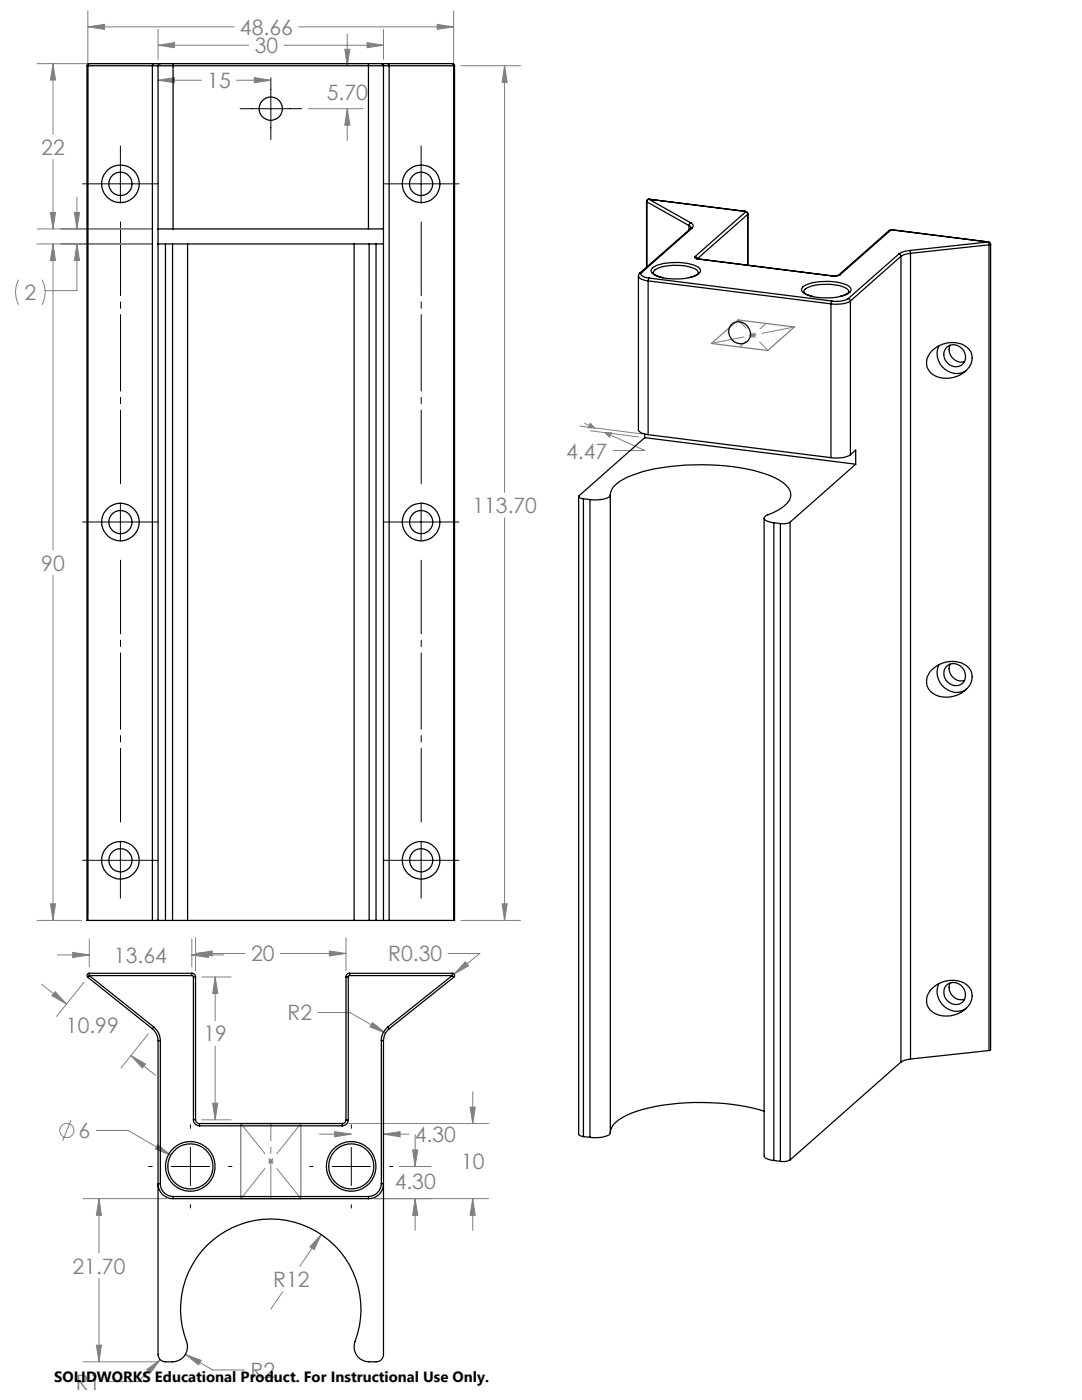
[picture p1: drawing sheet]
<svg xmlns="http://www.w3.org/2000/svg" width="216mm" height="279mm" viewBox="0 0 216 279" stroke-linecap="round" stroke-linejoin="round" font-family="sans-serif">
<g fill="none" stroke="#808080" stroke-width=".2">
<path d="M7.4 12.7h64.8M10.6 12.7l.5 3.3h-1zM10.6 12.7v14.1M17.5 5.4l3.3-.5v1zM17.5 2.2v180.2M17.5 5.4h29.2M31.5 9l3.3-.5v1zM31.5 16l3.3-.5v1zM31.5 5.9v6M31.5 9h18.1M31.5 16h8.7M47.2 16h6.8"/>
<path d="M50.7 15.5l3.3 .5-3.3 .5zM56.7 9h19.8M59.6 5.4h30.9M68.8 9.8h1l-.5 3.3zM69.3 6.8v6.3M73.2 8.5l3.3 .5-3.3 .5zM76.5 5.9v6M87.2 4.9l3.3 .5-3.3 .5zM90.5 2.2v180.2M92 13.1h11.9M100.7 13.1l.5 3.3h-1zM100.7 13.1v85.2"/>
<path d="M10.6 31.9v13.8M15.3 39.3v6.4M61.5 21.7h11M69.3 21.7l.5 3.3h-1zM69.3 21.7v6.3M3.7 55.8a5.6 5.6 0 0 0 0 5.1M7.4 45.7h22.9M7.4 48.7h22.9M8.4 55.8a5.6 5.6 0 0 1 0 5.1M10.1 42.4h1l-.5 3.3zM10.6 48.7l.5 3.3h-1zM10.6 48.7v61"/>
<path d="M14.9 42.4h1l-.6 3.3zM15.3 48.7l.6 3.3h-1zM15.3 48.7v9.3h-6.3M149.7 66.9h1M149.9 66.6l.7 .7M150.2 66.4v1M150.6 66.6l-.7 .7M115.7 85l12.5 1.6M116.6 84.5l2 .9M117.8 84.5l.8 .9h-1.2zM117.8 86l9.7 1.2M120.8 86.4h1.2l-.4 .9z"/>
<path d="M120.8 86.4l7.9 3.5h-6.4M10.6 114.8v68.9M100.7 103.3v80.4M7.4 183.7h8.9M8.3 196.4l5 4M10.1 180.4h1l-.5 3.3zM11 197.9l2.3 2.5-2.9-1.7zM11.5 190.6h6.3M14.5 190.1l3.3 .5-3.3 .5zM16.8 196l-5.5 6.8M17.8 187.4v5.6M38.3 190.6l3.3-.5v1z"/>
<path d="M38.3 187.4v5.6M38.3 190.6h6.3M39 190.3l3.3-.5v1zM39 187.1v6.6M39 190.3h9.9M40.3 195h5.8M42.9 195l.6 3.3h-1.1zM42.9 195v8.7M56 190.3h13M65.7 189.8l3.3 .5-3.3 .5zM69 187.1v6.6M89.4 190.3h6.3l-5.1 4.1"/>
<path d="M92 183.7h11.9M92.9 191.9l.6 .9-2.9 1.6zM100.2 180.4h1l-.5 3.3zM26.1 210.7l2.9 1.6-.6 .8zM26.1 210.7l5 3.9M29.6 206.3l-5.5 6.8M42.9 208.8v14.7M63.5 202.1h6.3l7.1 4.1M74.3 204.1l2.6 2.1-3.1-1.2zM94.3 217.9v6.3M14.1 223.6l-1.6 4M16.6 239.2h16.7"/>
<path d="M19.2 225.6h6.3l8.6 4.9M19.8 239.2l.4 3.3h-1zM19.8 239.2v10.9M31.5 228.5l2.6 2-3.1-1.2zM40.3 223.5h5.8M42.4 220.2h1.1l-.6 3.3zM53.5 231.7h1M53.7 231.4l.7 .7M54 231.2v1M54.4 231.4l-.7 .7M63.7 226.3h6.4M66.8 225.8l3.3 .5-3.3 .6z"/>
<path d="M69.6 224.2h27.9M74.8 239.2h22.7M76.5 226.3l3.3-.5v1.1zM76.5 226.3h5.1M79.7 232.8h6.3M82.3 229.5h1.1l-.6 3.3zM82.8 239.2l.6 3.3h-1.1zM82.8 226.4v6.4M82.8 239.2v6.4M93.8 220.9h1l-.5 3.3zM94.3 239.2l.5 3.3h-1zM94.3 239.2v6.4"/>
<path d="M19.8 255.1v16.7M56.4 257.8l-2.4 3.5M64.1 246.4l-1.4 3-.9-.6zM64.1 246.4l-4.3 6.3M16.6 271.8h15.2M19.2 268.5h1l-.4 3.3zM29.3 273.3l2.7-1.9-2 2.6zM32 271.4l-4.4 4.3h-6.4M37 270.3l3.1 1.2-.5 .9zM37 270.3l5.4 3.1h6.4"/>
<circle cx="13.3" cy="225.6" r="1.41"/>
</g>
<path d="M24.1 96.6v-52.3M84.1 96.6v-52.3M24.1 164.1v-52.3M84.1 164.1v-52.3" fill="none" stroke="#000" stroke-width=".2" stroke-dasharray="15.2 1.3 1.3 1.3" stroke-dashoffset=".5"/>
<g fill="none" stroke="#000" stroke-width=".2">
<path d="M54 15.6v12.2M16.5 36.7h15.1M24 29.1v11.4M47.9 21.7h12.3M76.5 36.7h15.1M84 29.1v11.4M16.5 104.2h15.1M24 100.4v7.6M76.5 104.2h15.1M84 100.4v7.6M16.5 171.7h15.1M24 167.9v11.3"/>
<path d="M76.5 171.7h15.1M84 167.9v11.3M29.7 232.8h.7M34.2 232.8h7.6M38 224.5v.7M38 229v7.6M45.6 232.8h.7M61.8 232.8h.7M66.3 232.8h7.6M70.1 224.5v.7M70.1 229v7.6M77.7 232.8h.7"/>
<path d="M38 240.4v.7M70.1 240.4v.7"/>
</g>
<path d="M48.1 224.2l12 15M48.1 239.2l12-15M54.1 239.2v-15" fill="none" stroke="#808080" stroke-width=".2" stroke-dasharray="15.2 1.3 1.3 1.3" stroke-dashoffset="7.5"/>
<path d="M147.3 63.8l5.9 6.1" fill="none" stroke="#808080" stroke-width=".2" stroke-dasharray="15.2 1.3 1.3 1.3" stroke-dashoffset="12.9"/>
<path d="M142 68.5l16.5-3.2" fill="none" stroke="#808080" stroke-width=".2" stroke-dasharray="15.2 1.3 1.3 1.3" stroke-dashoffset="8.7"/>
<path d="M142 68.5l5.3-4.6 11.2 1.4-5.3 4.7zM48 224.2h12v15h-12z" fill="none" stroke="#808080" stroke-width=".25"/>
<path d="M147.6 69.2l5.3-4.7" fill="none" stroke="#808080" stroke-width=".2" stroke-dasharray="15.2 1.3 1.3 1.3" stroke-dashoffset="13.6"/>
<path d="M100.2 180.4h1l-.5 3.3zM100.7 13.1l.5 3.3h-1zM87.2 4.9l3.3 .5-3.3 .5zM17.5 5.4l3.3-.5v1zM31.5 9l3.3-.5v1zM73.2 8.5l3.3 .5-3.3 .5zM10.1 42.4h1l-.5 3.3zM10.6 12.7l.5 3.3h-1zM15.3 48.7l.6 3.3h-1zM14.9 42.4h1l-.6 3.3zM10.6 48.7l.5 3.3h-1zM10.1 180.4h1l-.5 3.3zM69.3 21.7l.5 3.3h-1zM68.8 9.8h1l-.5 3.3zM50.7 15.5l3.3 .5-3.3 .5zM31.5 16l3.3-.5v1zM64.1 246.4l-2.3 2.4 .9 .6zM19.2 268.5h1l-.4 3.3zM19.8 239.2l.4 3.3h-1zM37 270.3l2.6 2.1 .5-.9zM29.3 273.3l.7 .7 2-2.6zM31.5 228.5l-.5 .8 3.1 1.2zM66.8 225.8l3.3 .5-3.3 .6zM76.5 226.3l3.3-.5v1.1zM82.8 239.2l.6 3.3h-1.1zM82.3 229.5h1.1l-.6 3.3zM42.9 195l.6 3.3h-1.1zM42.4 220.2h1.1l-.6 3.3zM39 190.3l3.3-.5v1zM65.7 189.8l3.3 .5-3.3 .5zM14.5 190.1l3.3 .5-3.3 .5zM38.3 190.6l3.3-.5v1zM26.1 210.7l2.9 1.6-.6 .8zM11 197.9l2.3 2.5-2.9-1.7zM74.3 204.1l-.5 .9 3.1 1.2zM92.9 191.9l-2.3 2.5 2.9-1.6zM93.8 220.9h1l-.5 3.3zM94.3 239.2l.5 3.3h-1zM117.8 84.5l.8 .9h-1.2zM120.8 86.4h1.2l-.4 .9z" fill="#808080"/>
<g fill="none" stroke="#000" stroke-width=".25">
<path d="M17.4 13.1v170.6h.1M17.4 13.1h.1M17.5 13.1h12.9M17.5 13.1v170.6M17.8 12.7l-.3 .1-.1 .3M17.8 12.7l-.2 .1-.1 .3M17.8 12.7h12.9M30.4 13.1h1.1M30.4 13.1v170.6M30.7 12.7l-.2 .1-.1 .3M30.7 12.7h1.3M31.5 13.1h3"/>
<path d="M31.5 13.1v170.6M32 12.7l-.3 .1-.2 .3M32 12.7h2.5M34.5 12.7v.4M34.5 13.1v32.6M34.5 13.1h39M34.5 12.7h39M73.5 12.7v.4M73.5 13.1h3M73.5 12.7h2.6M73.5 13.1v32.6M76.1 12.7a.37 .37 0 0 1 .4 .4"/>
<path d="M76.1 12.7h1.3M76.5 13.1h1.1M76.5 13.1v170.6M77.4 12.7l.2 .1v.3M77.4 12.7h12.8M77.6 13.1h12.9M77.6 13.1v170.6M90.2 12.7l.4 .1 .1 .3M90.2 12.7l.3 .1v.3M90.5 13.1h.2M90.5 13.1v170.6M90.7 13.1v170.6h-.2"/>
<path d="M129.5 39.8l-.3 .1-.1 .4M129.5 39.8l8.4 4.7M129.5 39.8l19.1 2.4M129.5 39.8h.1M129.5 39.8h-.3l-.2 .4M129.5 39.8l19.2 2.4M31.5 48.7h1.5M31.5 45.7h3M33 48.7v135M33 48.7h1.4M34.4 48.7h3M34.4 48.7v135"/>
<path d="M34.5 45.7h39M37.4 48.7h33.3M37.4 48.7v135M70.7 48.7h3M70.7 48.7v135M73.5 45.7h3M73.7 48.7h1.3M73.7 48.7v135M75 48.7h1.5M75 48.7v135M127.4 55.1v30.7a2.11 2.11 0 0 0 1.9 .9M127.4 55.1a2.11 2.11 0 0 0 1.9 1"/>
<path d="M127.7 54.5l-.3 .6M128 54.4l-.2 .3 .3 .3 1.4 .5M128 54.4l-.3 .1M129 40.2l.1 .1M129 40.2v13.1M129.1 40.3l8.4 4.7M129.1 40.3v13M129.3 56.1l36.5 4.5M129.3 56.1v30.6M129.5 55.5l-.2 .6M129.5 55.5l36.5 4.6M130.2 53.4a9.2 9.2 0 0 1 6.2-.9l1.5 .2a2.45 2.45 0 0 1 1.9 1.2 1.46 1.46 0 0 1-1.4 1.3 12.1 12.1 0 0 1-7.9-.4 .79 .79 0 0 1-.3-1.4z"/>
<path d="M130.4 54.5l.5 .5 1.4 .4M130.4 54.4a2.6 2.6 0 0 1 2.3-1.3 8.6 8.6 0 0 1 6.5 .9l.1 .3-.1 .4-1.7 .7M137.5 45l.3 .3v.3M137.5 45v.9M137.8 45.6l-10.1 8.9M137.9 44.5a.58 .58 0 0 1 .4 .4 .58 .58 0 0 1-.2 .6M137.9 44.5l-.3 .2-.1 .3M138.1 45.5l-.3 .1M138.1 45.5l-10.1 8.9M138.7 51.2l-.1 .2 .1 .1 .7 .2M139 51.6l.5 .1M139.4 51.7l26.7 3.4"/>
<path d="M139.5 51.7h-.1M139.5 51.7l26.6 3.4M148.6 42.2l.2 .1M148.7 42.2l.4 .2 .1 .3M148.7 42.2h-.1M148.8 42.3l.3 .2 .1 .3M148.8 42.3l-10.1 8.9M149.2 42.8l-10.1 8.9-.1-.3-.3-.2M149.2 42.7v.1M149.2 42.7v10.2M160.2 57.2a10.6 10.6 0 0 1 7.7-.7 2.44 2.44 0 0 1 1.9 1.2 2.11 2.11 0 0 1-2.1 1.5 11.9 11.9 0 0 1-7.2-.6 .8 .8 0 0 1-.3-1.4zM166.1 55.1h.1"/>
<path d="M167.3 54.9l-1.2 .2M167.6 59.2l1.3-.5 .5-.5a1.07 1.07 0 0 0-.9-.8 10.6 10.6 0 0 0-7.5 .1 .87 .87 0 0 0-.6 .8l.5 .4 1.4 .5M167.6 54.9l-.8 .2h-.7M167.6 54.9h-.3M169.3 59.6a4.8 4.8 0 0 1-3.3 .5M169.3 59.6l.3 .2 .1 .3M177.4 46l-10.1 8.9M177.7 46h-.3M177.7 46l-10.1 8.9M178 45.9l-.3 .1M178 45.9l19.2 2.4M178.1 45.9l-.7 .1"/>
<path d="M178.1 45.9h-.1M178.1 45.9l19.2 2.4M179.4 50.7l.3 .1 .1 .4M179.4 50.7l-10.1 8.9M179.8 51.2l-10.1 8.9M179.8 51.2v160.7M181.5 50l-1.5 .3-.6 .4M181.5 50l.2 .6M181.7 50.6l-1.2 .2-.7 .4M181.7 50.6v160.7M197.2 48.3l.1 .6M197.2 48.3h.1"/>
<path d="M197.2 48.3l-15.7 1.7M197.3 48.3l.3 .1 .1 .3M197.3 48.9l-15.6 1.7M197.3 48.9v160.8M197.7 48.7v160.8l-.4 .2M197.7 48.7l-.4 .2M145.8 64.9a2.33 2.33 0 0 1 2.8-.3 2.33 2.33 0 0 1 1.1 2.6 2.17 2.17 0 0 1-2.2 1.4 2.17 2.17 0 0 1-1.9-1.6 1.99 1.99 0 0 1 .2-2.1zM165.8 60.6v30.7M166 60.1l-.2 .5M169.7 60.1a5.9 5.9 0 0 1-3.9 .5M169.7 60.1v30.7M186.1 69.9a5.5 5.5 0 0 1 6.9-.6 3 3 0 0 1-.6 5 5.4 5.4 0 0 1-6.8 0 3.1 3.1 0 0 1 .5-4.4z"/>
<path d="M187.4 69a3.9 3.9 0 0 0 .9 4.5 3.9 3.9 0 0 0 4.5 .4M188.9 69.3a2.32 2.32 0 0 1 3.2 .4 2.32 2.32 0 0 1-.2 3.1 2.36 2.36 0 0 1-3-.5 2.36 2.36 0 0 1 0-3zM189.6 68.9a2.45 2.45 0 0 0 .4 2.5 2.45 2.45 0 0 0 2.5 .8M115.5 99.1v127.3l.2 .3 .7 .1M116.4 99.6l1.3 .1M116.4 99.6v127.2M117.7 99.7v127.3M121.8 98.8a3.8 3.8 0 0 1 2.4-3.1 30.4 30.4 0 0 1 12.6-2.9 42.6 42.6 0 0 1 17 2.2 7 7 0 0 1 3.8 2.8 2.48 2.48 0 0 1-1.1 3.1 12.4 12.4 0 0 1-3.6 2l-.4 .4a1.67 1.67 0 0 0 1.9 1M121.8 98.8a2.21 2.21 0 0 1-2.2 .9h-1.9M121.8 98.8v127.3a2.21 2.21 0 0 1-2.2 .9h-1.9M128.7 87.3l-13.2 11.7 .2 .4 .7 .2M128.7 87.3l42 5.3"/>
<path d="M128.7 86.6v.7M129.3 86.7l36.5 4.6M169.7 90.8a5.9 5.9 0 0 1-3.9 .5M169.7 90.8l1-1v2.8M170.7 92.6l-13 11.6M152.5 103.4v127.3a1.9 1.9 0 0 0 1.9 .9M154.4 104.3l1.3 .2M154.4 104.3v127.3M155.7 104.5v127.3M157.7 104.2a2.87 2.87 0 0 1-2 .3M157.7 104.2v127.3M185.6 134a5.6 5.6 0 0 1 7.4-1 3 3 0 0 1-.6 4.9 5.4 5.4 0 0 1-6.8 .1 2.98 2.98 0 0 1 0-4z"/>
<path d="M187.4 132.6a3.9 3.9 0 0 0 .7 4.4 3.9 3.9 0 0 0 4.3 .8l.4-.3M188.7 133.1a2.28 2.28 0 0 1 3.4 .2 2.28 2.28 0 0 1-.4 3.3 2.39 2.39 0 0 1-2.8-.6 2.39 2.39 0 0 1-.2-2.9zM189.6 132.5a2.45 2.45 0 0 0 .4 2.6 2.45 2.45 0 0 0 2.5 .7M17.5 183.7h12.9M17.5 195.1l12.9 10.2M17.8 194.2v.5M17.8 194.7l-.3 .4M17.8 194.2a.45 .45 0 0 0-.4 .3 .45 .45 0 0 0 .1 .6M17.8 194.2h20.5M17.8 194.7h20.5M17.8 194.7l12.9 10.3M30.4 183.7h1.1"/>
<path d="M31.5 183.7h1.5M33 183.7h1.4M34.4 183.7h3M37.4 183.7h33.3M38.3 194.7l.3 .3M38.3 194.2v.5M38.3 194.2a.72 .72 0 0 1 .7 .8M38.6 195h.4M38.6 195v28.5M39 195v28.5M69 195h.5M69 195v28.5"/>
<path d="M69.5 195v28.5M69.8 194.2v.5M69.8 194.7l-.2 .1-.1 .2M69.8 194.2a.72 .72 0 0 0-.8 .8M69.8 194.2h20.4M69.8 194.7h20.4M70.7 183.7h3M73.7 183.7h1.3M75 183.7h1.5M76.5 183.7h1.1M77.6 183.7h12.9M90.2 194.7l.3 .4"/>
<path d="M90.2 194.2v.5M90.2 194.2a.45 .45 0 0 1 .5 .3 .45 .45 0 0 1-.2 .6M90.2 194.7l-12.8 10.3M90.5 195.1l-12.9 10.2M185.6 197.6a5.6 5.6 0 0 1 7.4-1 3 3 0 0 1-.6 4.9 5.4 5.4 0 0 1-6.8 .1 2.98 2.98 0 0 1 0-4zM187.4 196.3a3.9 3.9 0 0 0 .7 4.3 3.9 3.9 0 0 0 4.3 .9l.4-.3M188.7 196.8a2.28 2.28 0 0 1 3.4 .2 2.28 2.28 0 0 1-.4 3.3 2.39 2.39 0 0 1-2.8-.7 2.39 2.39 0 0 1-.2-2.8zM189.6 196.2a2.45 2.45 0 0 0 .4 2.5 2.45 2.45 0 0 0 2.5 .8M30.4 205.3a3.2 3.2 0 0 1 1.1 2.4M30.7 205a3.5 3.5 0 0 1 1.3 2.7M30.7 205l-.3 .3M31.5 207.7h.5"/>
<path d="M31.5 207.7v62.6a1.45 1.45 0 0 0 1.5 1.5 4 4 0 0 0 3.7-1 3.1 3.1 0 0 0 .5-3.1 18 18 0 0 1 16.8-24.4 18 18 0 0 1 16.8 24.4 3 3 0 0 0 2.9 4.1 3.4 3.4 0 0 0 2.2-.3l.6-.9v-62.9M32 207.7v28.5M76.1 207.7h.4M76.1 207.7v28.5M77.4 205l.2 .3M77.4 205a3.3 3.3 0 0 0-1.3 2.7M77.6 205.3a3.2 3.2 0 0 0-1.1 2.4M179.8 211.9l-22.1 19.6M181.7 211.3l-1.2 .3-.7 .3M197.3 209.7l-15.6 1.6M32 236.2a2.59 2.59 0 0 0 2.5 2.6M32 236.2h-.4a2.8 2.8 0 0 0 2.9 3"/>
<path d="M34.5 238.8v.4M34.5 239.2h39M34.5 238.8h39M38.6 223.5a1.2 1.2 0 0 0 1.2 1.2M38.6 223.5h.4M39 223.5a.78 .78 0 0 0 .8 .7M39.8 224.2v.5M39.8 224.7h28.5M39.8 224.2h28.5M68.3 224.2v.5M69 223.5a.72 .72 0 0 1-.7 .7M69 223.5h.5"/>
<path d="M69.5 223.5a1.2 1.2 0 0 1-1.2 1.2M73.5 238.8v.4M76.1 236.2h.3a2.8 2.8 0 0 1-2.9 3M76.1 236.2a2.65 2.65 0 0 1-2.6 2.6M116.4 226.8l1.3 .2M152.5 221.8a47.4 47.4 0 0 0-25.4 0l-2 .8a4.9 4.9 0 0 0-3.3 3.4M154.4 231.6l1.3 .2M157.7 231.5a2.87 2.87 0 0 1-2 .3"/>
<circle cx="24" cy="36.7" r="2.33"/>
<circle cx="24" cy="36.7" r="3.7"/>
<circle cx="54" cy="21.7" r="2.33"/>
<circle cx="84" cy="36.7" r="3.7"/>
<circle cx="84" cy="36.7" r="2.33"/>
<circle cx="24" cy="104.2" r="2.32"/>
<circle cx="24" cy="104.2" r="3.8"/>
<circle cx="84" cy="104.2" r="3.7"/>
<circle cx="84" cy="104.2" r="2.32"/>
<circle cx="24" cy="171.7" r="2.33"/>
<circle cx="24" cy="171.7" r="3.7"/>
<circle cx="84" cy="171.7" r="3.8"/>
<circle cx="84" cy="171.7" r="2.33"/>
<circle cx="38" cy="232.8" r="5"/>
<circle cx="38" cy="232.8" r="4.5"/>
<circle cx="70.1" cy="232.8" r="5"/>
<circle cx="70.1" cy="232.8" r="4.5"/>
</g>
<g font-size="4.2" fill="#808080">
<text x="47.9" y="6.9">48.66</text>
<text x="50.8" y="10.6">30</text>
<text x="41.4" y="17.6">15</text>
<text x="65.2" y="20">5.70</text>
<text x="8.2" y="30.9">22</text>
<text x="4.9" y="59.9">2</text>
<text x="113" y="91.5">4.47</text>
<text x="94.3" y="102.4">113.70</text>
<text x="8.2" y="113.9">90</text>
<text x="50.1" y="191.9">20</text>
<text x="77.5" y="191.9">R0.30</text>
<text x="22.7" y="192.2">13.64</text>
<text x="57.4" y="203.6">R2</text>
<text x="13.2" y="206.1">10.99</text>
<text x="40.6" y="207.8">19</text>
<text x="15.7" y="227.2">6</text>
<text x="82.8" y="227.9">4.30</text>
<text x="92" y="233.4">10</text>
<text x="78.8" y="237.4">4.30</text>
<text x="14.5" y="254.2">21.70</text>
<text x="54.5" y="256.8">R12</text>
<text x="50" y="275">R2</text>
<text x="15.1" y="277.3">R1</text>
</g>
<text font-size="3" x="10.8" y="275.7">SOLIDWORKS Educational Product. For Instructional Use Only.</text>
</svg>
